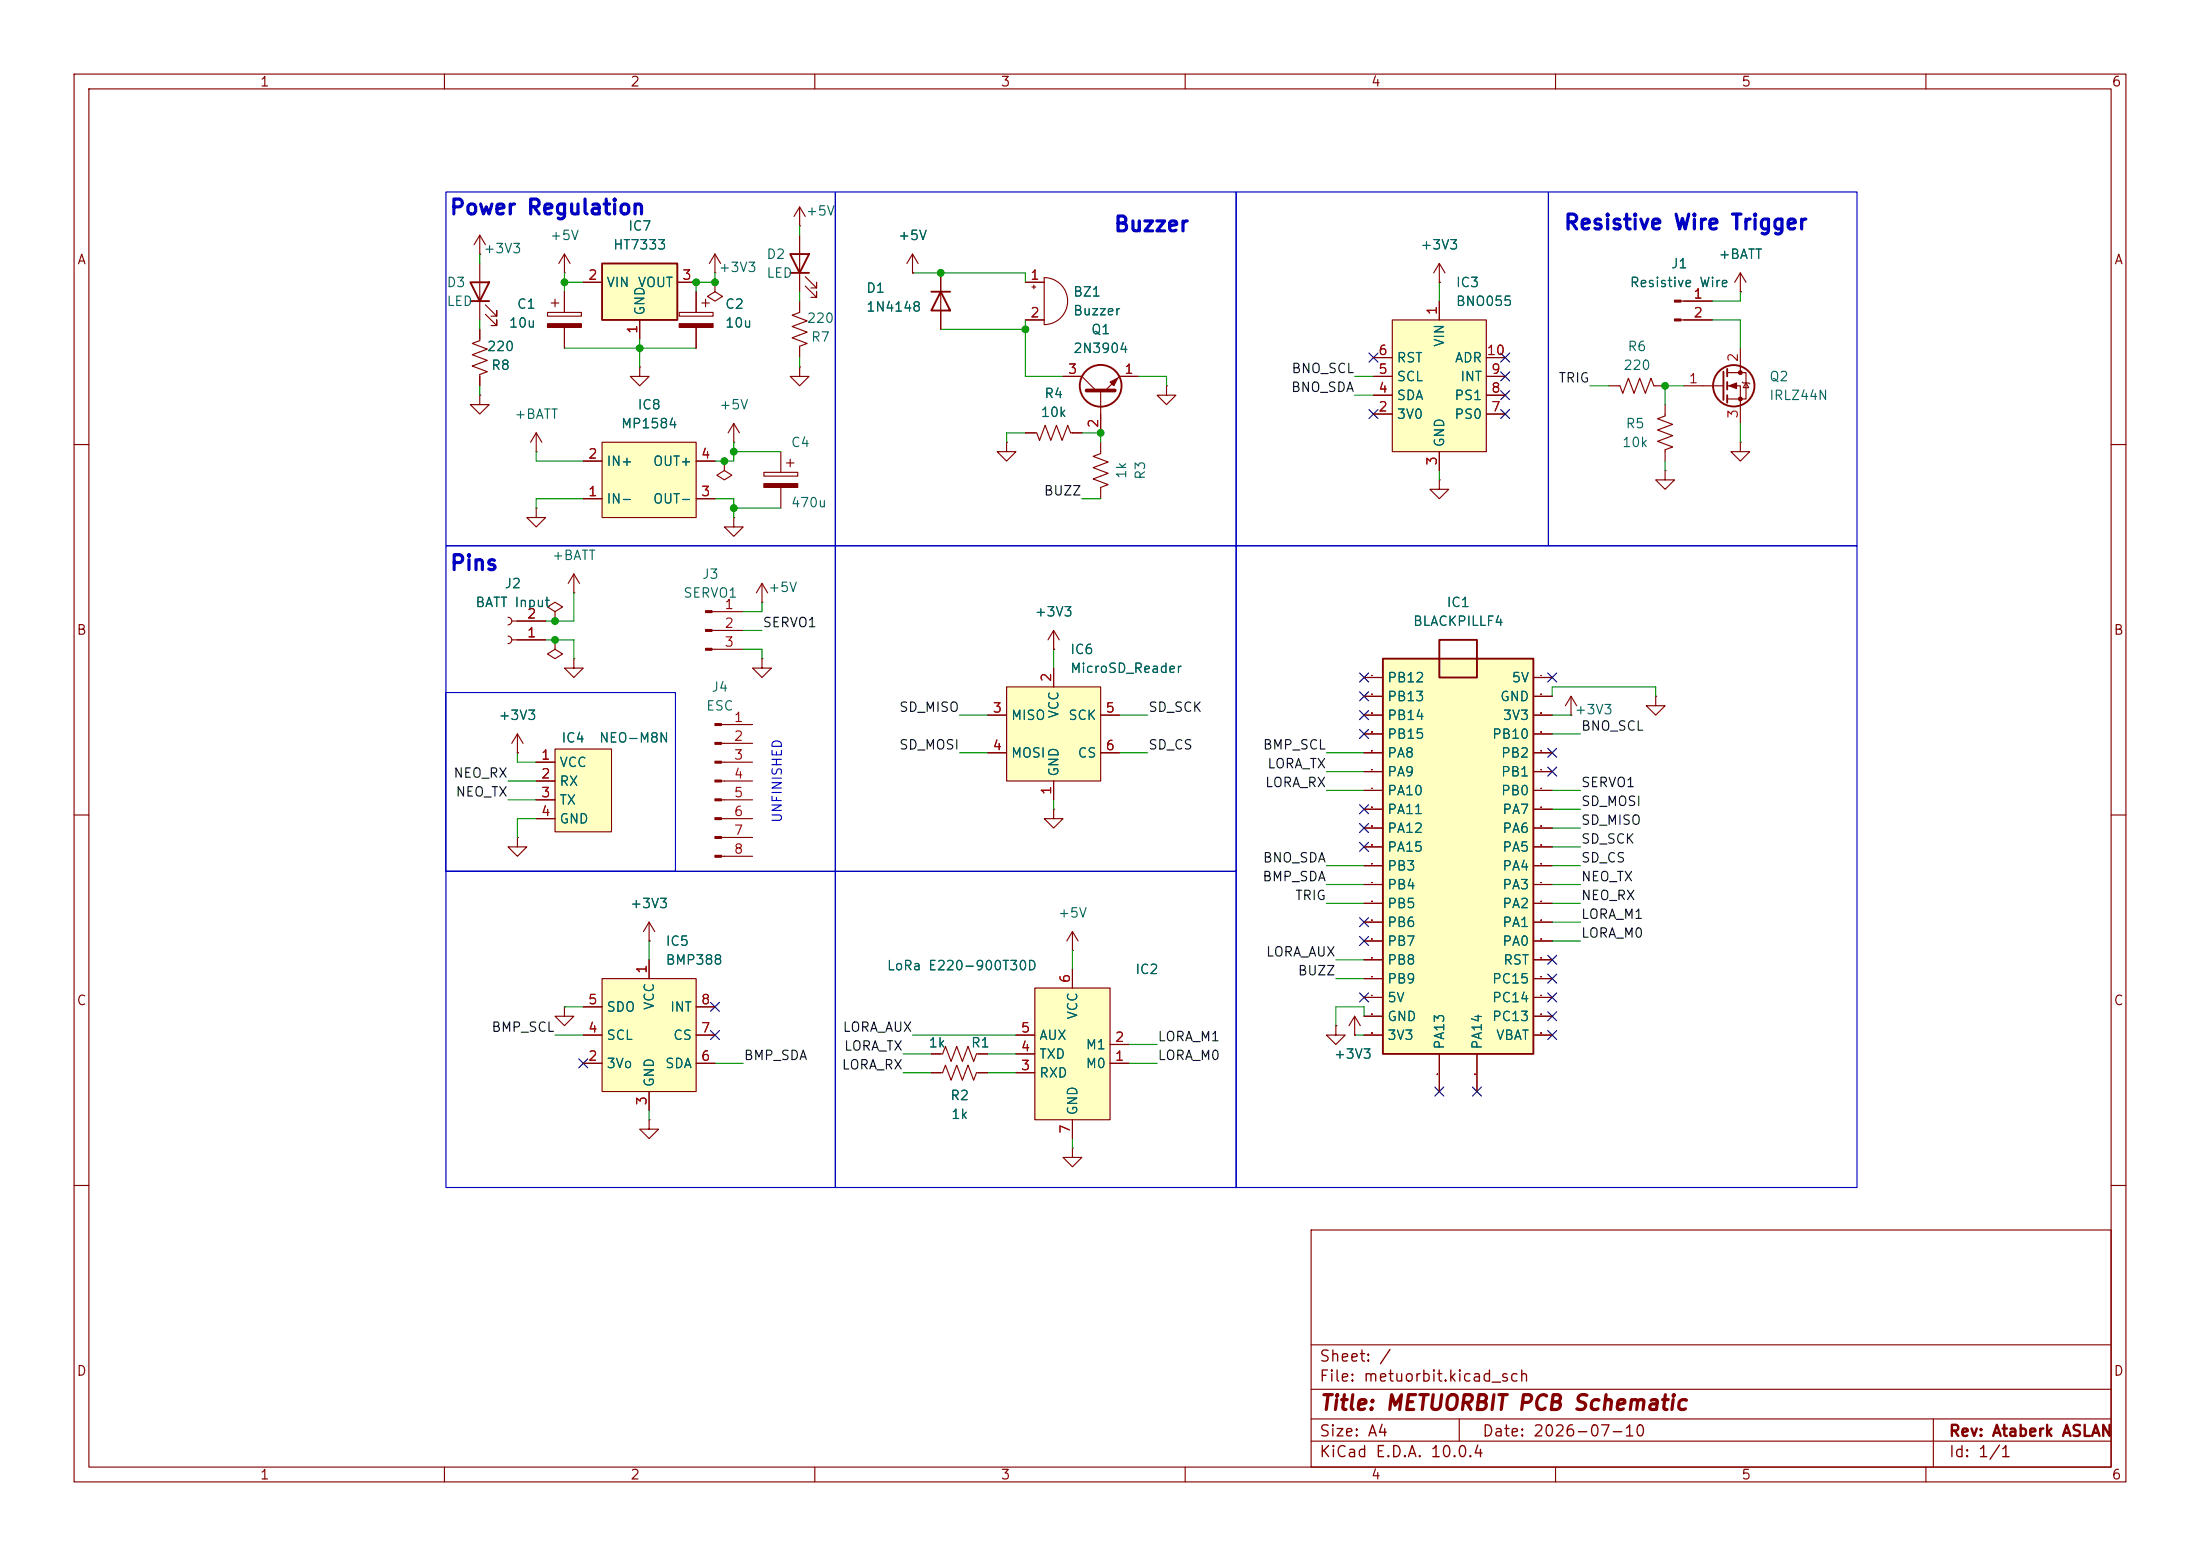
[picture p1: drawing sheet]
<svg xmlns="http://www.w3.org/2000/svg" width="297mm" height="210mm" viewBox="0 0 297 210" stroke-linecap="round" stroke-linejoin="round" font-family="sans-serif">
<g fill="none" stroke="#840000" stroke-width=".15">
<path d="M10 10h277v190h-277zM12 12h273v186h-273zM60 10v2M110 10v2M160 10v2M210 10v2M260 10v2M96.5 36.8h.1M96.5 34.3l-.7 1.3M96.5 34.3l.8 1.3M96.5 34.3v2.5M86.4 49.5v1.3h1.2l-1.2 1.3-1.3-1.3h1.3"/>
<path d="M86.4 49.5h.1M143.5 50.8h2.5l2 1.9M148.6 52.7v5.7M153.7 50.8h-2.6l-1.9 1.9M234.9 59.7v1.3h1.3l-1.3 1.2-1.2-1.2h1.2M234.9 59.7h.1M10 60h2M77.5 77.5l-.8 1.2M77.5 77.5l.7 1.2M77.5 77.5v2.5M285 60h2M68.6 85.9a.51 .51 0 0 1 .5 .5 .51 .51 0 0 1-.5 .5"/>
<path d="M68.6 83.3a.51 .51 0 0 1 .5 .5 .51 .51 0 0 1-.5 .5M69.1 86.4h4.6M69.1 83.8h4.6M74.9 82.6l1-.7-1-.6-1 .6 1 .7v1.2M74.9 83.8h.1M77.5 80h.1M212.1 96.5h.1M212.1 94l-.8 1.3M212.1 94l.8 1.3M212.1 94v2.5M10 110h2M285 110h2"/>
<path d="M10 160h2M177 166h108v32h-108zM285 160h2M60 198v2M110 198v2M160 198v2M177 194.5h108M177 191.5h108M177 187.5h108M177 181.5h108M197 191.5v3M210 198v2"/>
<path d="M260 198v2M261 191.5v6.5"/>
</g>
<path d="M146.7 52.7h3.8" fill="none" stroke="#840000" stroke-width=".51"/>
<circle cx="148.6" cy="52.1" r="2.82" fill="none" stroke="#840000" stroke-width=".25"/>
<path d="M149.9 51.6l1-.5-.5 1z" fill="#840000" stroke="#840000" stroke-width=".15"/>
<path d="M186.7 88.9h20.3v53.3h-20.3z" fill="#ffffc2"/>
<path d="M186.7 88.9h20.3v53.3h-20.3zM194.3 86.4h5.1v5h-5.1z" fill="none" stroke="#840000" stroke-width=".25"/>
<g fill="none" stroke="#840000" stroke-width=".15">
<path d="M107.9 30.5h.1M107.9 27.9l-.7 1.3M107.9 27.9l.8 1.3M107.9 27.9v2.6M123.2 36.8h.1M123.2 34.3l-.8 1.3M123.2 34.3l.8 1.3M123.2 34.3v2.5M107.9 49.5v1.3h1.3l-1.3 1.3-1.2-1.3h1.2M107.9 49.5h.1M224.8 54.6v1.5l-1 .4 2 .8-2 .7 2 .8-2 .8 2 .7-1 .4v1.5M72.4 68.6v1.3h1.3l-1.3 1.2-1.3-1.2h1.3"/>
<path d="M72.4 68.6h.1M102.9 78.7l-.8 1.3M102.9 78.7l.7 1.3M102.9 78.7v2.6M74.9 86.4v1.2l-1 .7 1 .6 1-.6-1-.7M74.9 86.4h.1M77.5 88.9v1.3h1.2l-1.2 1.2-1.3-1.2h1.3M77.5 88.9h.1M102.9 81.3h.1M184.1 96.5h2.6M184.1 91.4h2.6M184.1 94h2.6"/>
<path d="M184.1 99.1h2.6M207 96.5h2.5M207 91.4h2.5M207 94h2.5M207 99.1h2.5M223.5 94v1.3h1.3l-1.3 1.2-1.3-1.2h1.3M223.5 94h.1M184.1 119.4h2.6M184.1 116.8h2.6M184.1 114.3h2.6M184.1 111.8h2.6M184.1 109.2h2.6"/>
<path d="M184.1 101.6h2.6M184.1 104.1h2.6M184.1 106.7h2.6M207 119.4h2.5M207 116.8h2.5M207 114.3h2.5M207 111.8h2.5M207 109.2h2.5M207 101.6h2.5M207 104.1h2.5M207 106.7h2.5M180.3 138.4v1.3h1.3l-1.3 1.3-1.2-1.3h1.2"/>
<path d="M180.3 138.4h.1M182.9 139.7h.1M182.9 137.2l-.8 1.2M182.9 137.2l.7 1.2M182.9 137.2v2.5M184.1 139.7h2.6M184.1 134.6h2.6M184.1 137.2h2.6M184.1 127h2.6M184.1 124.5h2.6M184.1 121.9h2.6M184.1 129.5h2.6"/>
<path d="M184.1 132.1h2.6M207 139.7h2.5M207 134.6h2.5M207 137.2h2.5M207 127h2.5M207 124.5h2.5M207 121.9h2.5M207 129.5h2.5M207 132.1h2.5M194.3 142.2v5.1M199.4 142.2v5.1"/>
</g>
<path d="M81.3 59.7h12.7v10.2h-12.7z" fill="#ffffc2"/>
<g fill="none" stroke="#840000" stroke-width=".15">
<path d="M72.4 58.4l-.8 1.3M72.4 58.4l.8 1.3M72.4 58.4v2.6M81.3 59.7h12.7v10.2h-12.7zM72.4 61h.1M78.7 67.3h2.6M78.7 62.2h2.6M94 67.3h2.5M94 62.2h2.5M144.8 128.3h.1M144.8 125.7l-.8 1.3M144.8 125.7l.7 1.3"/>
<path d="M144.8 125.7v2.6M125.7 144.8h1.6l.3-1 .8 2 .8-2 .7 2 .8-2 .7 2 .4-1h1.5M144.8 154.9v1.3h1.2l-1.2 1.3-1.3-1.3h1.3M144.8 154.9h.1"/>
</g>
<path d="M139.7 133.4h10.2v17.7h-10.2z" fill="#ffffc2"/>
<path d="M194.3 38.1h.1M194.3 35.6l-.8 1.2M194.3 35.6l.8 1.2M194.3 35.6v2.5M137.2 139.7h2.5M139.7 133.4h10.2v17.7h-10.2zM144.8 130.8v2.6M137.2 144.8h2.5M137.2 142.2h2.5M144.8 151.1v2.6M149.9 143.5h2.5M149.9 141h2.5" fill="none" stroke="#840000" stroke-width=".15"/>
<path d="M188 43.2h12.7v17.8h-12.7z" fill="#ffffc2"/>
<g fill="none" stroke="#840000" stroke-width=".15">
<path d="M234.9 39.4h.1M234.9 36.8l-.7 1.3M234.9 36.8l.8 1.3M234.9 36.8v2.6M107.9 40.6v1.6l-1 .3 2.1 .8-2.1 .8 2.1 .7-2.1 .8 2.1 .8-1.1 .3v1.6M185.4 55.9h2.6M185.4 53.3h2.6M185.4 50.8h2.6M185.4 48.3h2.6M188 43.2h12.7v17.8h-12.7zM194.3 40.6v2.6M200.7 55.9h2.5"/>
<path d="M200.7 53.3h2.5M200.7 50.8h2.5M200.7 48.3h2.5M226.9 40.6h4.2M226.9 43.2h4.2M99.1 69.9v1.2h1.2l-1.2 1.3-1.3-1.3h1.3M99.1 69.9h.1M194.3 64.8v1.2h1.3l-1.3 1.3-1.3-1.3h1.3M194.3 64.8h.1M194.3 61v2.5M142.2 109.2v1.3h1.3l-1.3 1.3-1.2-1.3h1.2M142.2 109.2h.1"/>
<path d="M125.7 142.2h1.6l.3-1 .8 2.1 .8-2.1 .7 2.1 .8-2.1 .7 2.1 .4-1.1h1.5"/>
</g>
<g fill="#840000" stroke="#840000" stroke-width=".15">
<path d="M226.1 40.5h.8v.3h-.8z"/>
<path d="M226.1 43.1h.8v.2h-.8z"/>
</g>
<path d="M81.3 35.6h10.1v7.6h-10.1z" fill="#ffffc2"/>
<g fill="none" stroke="#840000" stroke-width=".25">
<path d="M63.5 38.1h2.5l-1.2 2.5zM81.3 35.6h10.1v7.6h-10.1zM63.5 40.6h2.5M232.7 50.2v3.8M233.2 49.8v1M233.2 51.6v1M233.2 53.3v1.1"/>
<circle cx="234.1" cy="52.1" r="2.79"/>
</g>
<g fill="none" stroke="#840000" stroke-width=".15">
<path d="M64.8 34.3h.1M64.8 31.8v2.5M64.8 35.6v7.6M64.8 31.8l-.8 1.2M64.8 31.8l.7 1.2M76.2 36.8h.1M76.2 34.3v2.5M76.2 39.4v2.8M76.2 34.3l-.8 1.3M76.2 34.3l.8 1.3M78.7 38.1h2.6M91.4 38.1h2.6"/>
<path d="M138.4 38.1h2.6M139.3 38.7h.5M139.6 38.5v.5M141 37.5a3.2 3.2 0 0 1 3.1 3.1 3.2 3.2 0 0 1-3.1 3.2zM64.8 44.5v1.5l-1 .4 2 .7-2 .8 2 .7-2 .8 2 .8-1 .3v1.6M64.8 53.3v1.3h1.2l-1.2 1.3-1.3-1.3h1.3M64.8 53.3h.1M65.5 42.4l1.6 1.5v-.7v.7h-.8M65.5 41.1l1.6 1.6v-.8v.8h-.8M73.9 42.2h4.6v.5h-4.6zM74.4 40.9h1M74.9 40.4v1"/>
<path d="M76.2 44.2v2.8M86.4 43.2v2.5M138.4 43.2h2.6M217.2 52.1h1.5l.4 1 .7-2 .8 2 .8-2 .7 2 .8-2 .4 1h1.5M227.3 52.1h5.4M233.2 50.3h2.5v3.5h-2.5M233.2 52.1h1.7v5.1M234.9 47v3.3M235.2 51.6l.1 .1h.8l.1 .1M235.7 51.7l.4 .6h-.8zM103.1 63.8h4.6v.5h-4.6zM105.4 61v2.8"/>
<path d="M105.4 65.8v2.8M106.2 62.5h1M106.7 62v1M76.2 135.9v1.3h1.3l-1.3 1.2-1.3-1.2h1.3M76.2 135.9h.1M87.6 127h.1M87.6 124.5l-.7 1.2M87.6 124.5l.8 1.2M87.6 124.5v2.5M87.6 151.1v1.3h1.3l-1.3 1.3-1.2-1.3h1.2M87.6 151.1h.1"/>
</g>
<g fill="#840000" stroke="#840000" stroke-width=".15">
<path d="M73.9 43.7h4.6v.5h-4.6z"/>
<path d="M103.1 65.3h4.6v.5h-4.6z"/>
<path d="M233.4 52.1l1-.4v.8z"/>
<circle cx="234.9" cy="50.3" r=".25"/>
<circle cx="234.9" cy="53.8" r=".25"/>
</g>
<path d="M81.3 132.1h12.7v15.2h-12.7z" fill="#ffffc2"/>
<g fill="none" stroke="#840000" stroke-width=".15">
<path d="M96.5 38.1v1.3l-1 .6 1 .6 1-.6-1-.6M96.5 38.1h.1M107.9 31.8v7.6M108.7 38.6l1.5 1.5v-.7v.7h-.7M108.7 37.3l1.5 1.6v-.8v.8h-.7M127 36.8v7.7M97.8 62.2v1.3l-1 .6 1 .7 1-.7-1-.6M97.8 62.2h.1M224.8 63.5v1.3h1.3l-1.3 1.2-1.3-1.2h1.3M224.8 63.5h.1M69.8 99.1l-.7 1.2M69.8 99.1l.8 1.2"/>
<path d="M69.8 99.1v2.5M69.8 101.6h.1M69.8 113v1.3h1.3l-1.3 1.3-1.2-1.3h1.2M69.8 113h.1M78.7 139.7h2.6M78.7 135.9h2.6M81.3 132.1h12.7v15.2h-12.7zM87.6 129.5v2.6M94 139.7h2.5M94 135.9h2.5M78.7 143.5h2.6M87.6 147.3v2.6"/>
<path d="M94 143.5h2.5"/>
</g>
<path d="M106.7 34.3h2.5l-1.3 2.5zM106.7 36.8h2.5M125.7 39.4h2.6M127 39.4l1.3 2.5h-2.6z" fill="none" stroke="#840000" stroke-width=".25"/>
<path d="M74.9 101.1h7.6v11.2h-7.6z" fill="#ffffc2"/>
<g fill="none" stroke="#840000" stroke-width=".15">
<path d="M94 39.4v2.8M91.7 42.2h4.6v.5h-4.6zM94 44.2v2.8M94.7 40.9h1.1M95.2 40.4v1M99.1 59.7h.1M99.1 57.2l-.8 1.2M99.1 57.2l.7 1.2M99.1 57.2v2.5M135.9 59.7v1.3h1.3l-1.3 1.2-1.3-1.2h1.3M135.9 59.7h.1M138.4 58.4h1.6l.3 1 .8-2 .8 2 .7-2 .8 2 .7-2 .4 1h1.5"/>
<path d="M148.6 59.7v1.5l-1 .4 2 .8-2 .7 2 .8-2 .7 2 .8-1 .4v1.5M157.5 52.1v1.2h1.2l-1.2 1.3-1.3-1.3h1.3M157.5 52.1h.1M96.1 82.6h4.2M96.1 85.1h4.2M96.1 87.6h4.2M97.4 97.8h4.2M102.9 88.9v1.3h1.2l-1.2 1.2-1.3-1.2h1.3M102.9 88.9h.1M142.2 87.6h.1M142.2 85.1l-.7 1.3M142.2 85.1l.8 1.3"/>
<path d="M142.2 85.1v2.5M72.4 102.9h2.5M72.4 105.4h2.5M72.4 108h2.5M72.4 110.5h2.5M74.9 101.1h7.6v11.2h-7.6zM97.4 102.9h4.2M97.4 105.4h4.2M97.4 108h4.2M97.4 110.5h4.2M97.4 100.3h4.2M97.4 113h4.2"/>
<path d="M97.4 115.6h4.2"/>
</g>
<g fill="#840000" stroke="#840000" stroke-width=".15">
<path d="M96.5 97.7h.9v.2h-.9z"/>
<path d="M96.5 100.2h.9v.3h-.9z"/>
<path d="M96.5 102.7h.9v.3h-.9z"/>
<path d="M96.5 105.3h.9v.2h-.9z"/>
<path d="M96.5 107.8h.9v.3h-.9z"/>
<path d="M96.5 110.4h.9v.2h-.9z"/>
<path d="M96.5 112.9h.9v.3h-.9z"/>
<path d="M96.5 115.4h.9v.3h-.9z"/>
<path d="M95.2 82.4h.9v.3h-.9z"/>
<path d="M95.2 85h.9v.2h-.9z"/>
<path d="M95.2 87.5h.9v.3h-.9z"/>
<path d="M91.7 43.7h4.6v.5h-4.6z"/>
</g>
<path d="M135.9 92.7h12.7v12.7h-12.7z" fill="#ffffc2"/>
<g fill="none" stroke="#840000" stroke-width=".15">
<path d="M76.2 39.4v2.8M78.7 38.1h2.6M91.4 38.1h2.6M94 39.4v2.8M96.5 38.1h.1M123.2 36.8h.1M127 36.8v2.6M138.4 38.1h2.6M194.3 38.1h.1M234.9 39.4h.1M64.8 44.5v1.2M64.8 50.8v1.3"/>
<path d="M76.2 44.2v2.8M86.4 43.2v2.5M94 44.2v2.8M127 41.9v2.6M138.4 58.4h1.3M138.4 43.2h2.6M143.5 50.8h2.5M144.8 58.4h1.2M148.6 55.9v2.5M151.1 50.8h2.6M185.4 50.8h2.6M185.4 55.9h2.6"/>
<path d="M185.4 53.3h2.6M185.4 48.3h2.6M194.3 40.6v2.6M200.7 50.8h2.5M200.7 55.9h2.5M200.7 53.3h2.5M200.7 48.3h2.5M227.3 43.2h3.8M227.3 40.6h3.8M78.7 67.3h2.6M78.7 62.2h2.6M94 67.3h2.5"/>
<path d="M94 62.2h2.5M97.8 62.2h.1M194.3 61v2.5M69.8 86.4h3.9M69.8 83.8h3.9M74.9 83.8h.1M74.9 86.4h.1M133.3 96.5h2.6M135.9 92.7h12.7v12.7h-12.7zM142.2 87.6h.1M142.2 90.2v2.5M148.6 96.5h2.5"/>
<path d="M184.1 96.5h2.6M184.1 91.4h2.6M184.1 94h2.6M184.1 99.1h2.6M207 96.5h2.5M207 91.4h2.5M207 94h2.5M207 99.1h2.5M69.8 101.6h.1M72.4 102.9h2.5M72.4 105.4h2.5M72.4 108h2.5"/>
<path d="M72.4 110.5h2.5M133.3 101.6h2.6M142.2 105.4v2.6M148.6 101.6h2.5M184.1 101.6h2.6M184.1 119.4h2.6M184.1 116.8h2.6M184.1 114.3h2.6M184.1 111.8h2.6M184.1 109.2h2.6M184.1 104.1h2.6M184.1 106.7h2.6"/>
<path d="M207 101.6h2.5M207 119.4h2.5M207 116.8h2.5M207 114.3h2.5M207 111.8h2.5M207 109.2h2.5M207 104.1h2.5M207 106.7h2.5M78.7 139.7h2.6M78.7 135.9h2.6M87.6 127h.1M87.6 129.5v2.6"/>
<path d="M94 139.7h2.5M94 135.9h2.5M137.2 139.7h2.5M144.8 130.8v2.6M180.3 138.4h.1M182.9 139.7h.1M184.1 139.7h2.6M184.1 134.6h2.6M184.1 137.2h2.6M184.1 127h2.6M184.1 124.5h2.6M184.1 121.9h2.6"/>
<path d="M184.1 129.5h2.6M184.1 132.1h2.6M207 139.7h2.5M207 134.6h2.5M207 137.2h2.5M207 127h2.5M207 124.5h2.5M207 121.9h2.5M207 129.5h2.5M207 132.1h2.5M78.7 143.5h2.6M87.6 147.3v2.6"/>
<path d="M94 143.5h2.5M125.7 144.8h1.3M125.7 142.2h1.3M132.1 144.8h1.2M132.1 142.2h1.2M137.2 144.8h2.5M137.2 142.2h2.5M144.8 151.1v2.6M149.9 143.5h2.5M149.9 141h2.5M194.3 142.2v5.1M199.4 142.2v5.1"/>
</g>
<g fill="none" stroke="#009600" stroke-width=".15">
<path d="M64.8 34.3v1.3M76.2 38.1h2.5M76.2 36.8v2.6M96.5 36.8v1.3h-2.5v1.3M107.9 30.5v1.3M107.9 39.4v1.2M123.2 36.8h15.2v1.3M194.3 38.1v2.5M234.9 39.4v1.2h-3.8M64.8 43.2v1.3M64.8 52.1v1.2M76.2 47h17.8"/>
<path d="M86.4 45.7v3.8M99.1 59.7v2.5h-2.6M107.9 48.3v1.2M127 44.5h11.4M138.4 58.4h-2.5v1.3M138.4 43.2v7.6h5.1M146 58.4h2.6v1.3M153.7 50.8h3.8v1.3M182.9 50.8h2.5M182.9 53.3h2.5M214.6 52.1h2.6M227.3 52.1h-2.5v2.5"/>
<path d="M231.1 43.2h3.8v3.8M234.9 57.2v2.5M72.4 61v1.2h6.3M78.7 67.3h-6.3v1.3M96.5 67.3h2.6v2.6M99.1 68.6h6.3M99.1 61h6.3M146 67.3h2.6M194.3 63.5v1.3M224.8 62.2v1.3M73.7 86.4h3.8v2.5M77.5 80v3.8h-3.8"/>
<path d="M100.3 87.6h2.6v1.3M100.3 85.1h2.6M102.9 81.3v1.3h-2.6M129.5 96.5h3.8M142.2 87.6v2.6M151.1 96.5h3.8M209.5 96.5h2.6M209.5 94v-1.3h14v1.3M209.5 99.1h3.9M68.6 105.4h3.8M68.6 108h3.8M69.8 101.6v1.3h2.6"/>
<path d="M72.4 110.5h-2.6v2.5M129.5 101.6h3.8M142.2 108v1.2M151.1 101.6h3.8M179.1 101.6h5M179.1 119.4h5M179.1 116.8h5M179.1 106.7h5M179.1 104.1h5M209.5 114.3h3.9M209.5 119.4h3.9M209.5 116.8h3.9"/>
<path d="M209.5 111.8h3.9M209.5 106.7h3.9M209.5 109.2h3.9M74.9 139.7h3.8M76.2 135.9h2.5M87.6 127v2.5M123.2 139.7h14M144.8 128.3v2.5M179.1 121.9h5M180.3 132.1h3.8M180.3 129.5h3.8M182.9 139.7h1.2"/>
<path d="M184.1 137.2v-1.3h-3.8v2.5M209.5 127h3.9M209.5 121.9h3.9M209.5 124.5h3.9M87.6 149.9v1.2M96.5 143.5h3.8M121.9 142.2h3.8M121.9 144.8h3.8M133.3 142.2h3.9M133.3 144.8h3.9M144.8 153.7v1.2M152.4 143.5h3.8"/>
<path d="M152.4 141h3.8"/>
</g>
<g fill="none" stroke="#000084" stroke-width=".15">
<path d="M184.8 55.3l1.2 1.2M184.8 47.7l1.2 1.2M186 55.3l-1.2 1.2M186 47.7l-1.2 1.2M202.6 50.2l1.2 1.2M202.6 55.3l1.2 1.2M202.6 52.7l1.2 1.2M202.6 47.7l1.2 1.2M203.8 50.2l-1.2 1.2M203.8 55.3l-1.2 1.2M203.8 52.7l-1.2 1.2M203.8 47.7l-1.2 1.2"/>
<path d="M183.5 98.5l1.3 1.2M183.5 93.4l1.3 1.2M183.5 90.8l1.3 1.2M183.5 95.9l1.3 1.2M184.8 98.5l-1.3 1.2M184.8 93.4l-1.3 1.2M184.8 90.8l-1.3 1.2M184.8 95.9l-1.3 1.2M208.9 90.8l1.3 1.2M210.2 90.8l-1.3 1.2M183.5 108.6l1.3 1.2M183.5 111.2l1.3 1.2"/>
<path d="M183.5 113.7l1.3 1.2M184.8 108.6l-1.3 1.2M184.8 111.2l-1.3 1.2M184.8 113.7l-1.3 1.2M208.9 103.5l1.3 1.2M208.9 101l1.3 1.2M210.2 103.5l-1.3 1.2M210.2 101l-1.3 1.2M95.9 135.3l1.2 1.2M95.9 139.1l1.2 1.2M97.1 135.3l-1.2 1.2M97.1 139.1l-1.2 1.2"/>
<path d="M183.5 123.9l1.3 1.2M183.5 134l1.3 1.2M183.5 126.4l1.3 1.2M184.8 123.9l-1.3 1.2M184.8 134l-1.3 1.2M184.8 126.4l-1.3 1.2M208.9 131.5l1.3 1.2M208.9 128.9l1.3 1.2M208.9 134l1.3 1.2M208.9 136.6l1.3 1.2M208.9 139.1l1.3 1.2M210.2 131.5l-1.3 1.2"/>
<path d="M210.2 128.9l-1.3 1.2M210.2 136.6l-1.3 1.2M210.2 134l-1.3 1.2M210.2 139.1l-1.3 1.2M78.1 142.9l1.2 1.2M79.3 142.9l-1.2 1.2M193.7 146.7l1.2 1.2M194.9 146.7l-1.2 1.2M198.8 146.7l1.2 1.2M200 146.7l-1.2 1.2"/>
</g>
<path d="M60.2 25.9h52.6v47.8h-52.6zM112.8 25.9h54.1v47.8h-54.1zM166.9 25.9h42.1v47.8h-42.1zM209 25.9h41.7v47.8h-41.7zM60.2 73.7h52.6v43.9h-52.6zM112.8 73.7h54.1v43.9h-54.1zM166.9 73.7h83.8v86.6h-83.8zM60.2 93.5h31v24.1h-31zM60.2 117.6h52.6v42.7h-52.6zM112.8 117.6h54.1v42.7h-54.1z" fill="none" stroke="#0000c2" stroke-width=".15"/>
<g fill="#009600" stroke="#009600" stroke-width=".14">
<circle cx="74.9" cy="83.8" r=".46"/>
<circle cx="74.9" cy="86.4" r=".46"/>
<circle cx="76.2" cy="38.1" r=".46"/>
<circle cx="94" cy="38.1" r=".46"/>
<circle cx="99.1" cy="68.6" r=".46"/>
<circle cx="86.4" cy="47" r=".46"/>
<circle cx="99.1" cy="61" r=".46"/>
<circle cx="97.8" cy="62.2" r=".46"/>
<circle cx="96.5" cy="38.1" r=".46"/>
<circle cx="138.4" cy="44.5" r=".46"/>
<circle cx="127" cy="36.8" r=".46"/>
<circle cx="148.6" cy="58.4" r=".46"/>
<circle cx="224.8" cy="52.1" r=".46"/>
</g>
<g font-size="2" fill="#0000c2">
<text x="60.6" y="29.5">Power Regulation</text>
<text x="150.3" y="31.8">Buzzer</text>
<text x="211" y="31.5">Resistive Wire Trigger</text>
<text x="60.6" y="77.5">Pins</text>
</g>
<text font-size="2" fill="#840000" x="178" y="190.8">Title: METUORBIT PCB Schematic</text>
<g font-size="1.5" fill="#840000">
<text x="178" y="184.2">Sheet: /</text>
<text x="178" y="186.9">File: metuorbit.kicad_sch</text>
<text x="178" y="197.1">KiCad E.D.A. 10.0.4</text>
<text x="178" y="194.3">Size: A4</text>
<text x="200" y="194.3">Date: 2026-07-10</text>
<text x="263" y="194.3">Rev: Ataberk ASLAN</text>
<text x="263" y="197.1">Id: 1/1</text>
</g>
<g font-size="1.3" fill="#840000">
<text x="35" y="12">1</text>
<text x="85" y="12">2</text>
<text x="135" y="12">3</text>
<text x="185" y="12">4</text>
<text x="235" y="12">5</text>
<text x="285" y="12">6</text>
<text x="10.3" y="36">A</text>
<text x="285.3" y="36">A</text>
<text x="10.3" y="86">B</text>
<text x="285.3" y="86">B</text>
<text x="10.3" y="136">C</text>
<text x="285.3" y="136">C</text>
<text x="10.3" y="186">D</text>
<text x="285.3" y="186">D</text>
<text x="35" y="200">1</text>
<text x="85" y="200">2</text>
<text x="135" y="200">3</text>
<text x="185" y="200">4</text>
<text x="235" y="200">5</text>
<text x="285" y="200">6</text>
</g>
<g font-size="1.3" fill="#006464">
<text x="108.7" y="29.4">+5V</text>
<text x="65.2" y="34.5">+3V3</text>
<text x="74.2" y="32.7">+5V</text>
<text x="82.7" y="34">HT7333</text>
<text x="84.7" y="31.5">IC7</text>
<text x="103.4" y="35.3">D2</text>
<text x="121.2" y="32.7">+5V</text>
<text x="191.7" y="34">+3V3</text>
<text x="231.9" y="35.3">+BATT</text>
<text x="60.2" y="39.1">D3</text>
<text x="60.2" y="41.6">LED</text>
<text x="69.7" y="42">C1</text>
<text x="81.8" y="39.1">VIN</text>
<text x="86" y="39.1">VOUT</text>
<text x="96.9" y="37">+3V3</text>
<text x="97.8" y="42">C2</text>
<text x="103.4" y="37.8">LED</text>
<text x="116.8" y="39.8">D1</text>
<text x="144.8" y="40.3">BZ1</text>
<text x="196.5" y="39.1">IC3</text>
<text x="196.5" y="41.6">BNO055</text>
<text x="219.9" y="39.1">Resistive Wire</text>
<text x="225.5" y="36.5">J1</text>
<text x="65.6" y="47.7">220</text>
<text x="68.6" y="44.5">10u</text>
<text x="87.3" y="42.7" transform="rotate(-90 87.3 42.7)">GND</text>
<text x="97.8" y="44.5">10u</text>
<text x="108.8" y="43.9">220</text>
<text x="109.4" y="46.4">R7</text>
<text x="116.8" y="42.4">1N4148</text>
<text x="144.8" y="42.9">Buzzer</text>
<text x="144.8" y="48">2N3904</text>
<text x="147.2" y="45.4">Q1</text>
<text x="195.3" y="46.9" transform="rotate(-90 195.3 46.9)">VIN</text>
<text x="219.6" y="47.7">R6</text>
<text x="66.2" y="50.2">R8</text>
<text x="188.5" y="51.8">SCL</text>
<text x="188.5" y="49.2">RST</text>
<text x="196.3" y="49.2">ADR</text>
<text x="197" y="51.8">INT</text>
<text x="219.1" y="50.2">220</text>
<text x="238.8" y="51.8">Q2</text>
<text x="69.4" y="56.9">+BATT</text>
<text x="83.7" y="58.1">MP1584</text>
<text x="86" y="55.6">IC8</text>
<text x="97" y="55.6">+5V</text>
<text x="140.4" y="56.6">10k</text>
<text x="140.9" y="54.1">R4</text>
<text x="188.5" y="56.9">3V0</text>
<text x="188.5" y="54.3">SDA</text>
<text x="196.3" y="56.9">PS0</text>
<text x="196.3" y="54.3">PS1</text>
<text x="219.4" y="58.1">R5</text>
<text x="238.8" y="54.3">IRLZ44N</text>
<text x="81.8" y="63.2">IN+</text>
<text x="88.1" y="63.2">OUT+</text>
<text x="106.7" y="60.7">C4</text>
<text x="152.4" y="64.7" transform="rotate(-90 152.4 64.7)">1k</text>
<text x="154.9" y="64.8" transform="rotate(-90 154.9 64.8)">R3</text>
<text x="195.3" y="60.5" transform="rotate(-90 195.3 60.5)">GND</text>
<text x="218.9" y="60.7">10k</text>
<text x="81.8" y="68.3">IN-</text>
<text x="88.1" y="68.3">OUT-</text>
<text x="106.7" y="68.8">470u</text>
<text x="74.4" y="75.9">+BATT</text>
<text x="64.1" y="82.3">BATT Input</text>
<text x="68" y="79.7">J2</text>
<text x="92.2" y="81">SERVO1</text>
<text x="94.7" y="78.4">J3</text>
<text x="103.6" y="80.2">+5V</text>
<text x="139.6" y="83.5">+3V3</text>
<text x="195.2" y="82.3">IC1</text>
<text x="144.4" y="88.6">IC6</text>
<text x="190.7" y="84.8">BLACKPILLF4</text>
<text x="96" y="93.7">J4</text>
<text x="144.4" y="91.1">MicroSD_Reader</text>
<text x="187.2" y="92.4">PB12</text>
<text x="187.2" y="95">PB13</text>
<text x="202.4" y="95">GND</text>
<text x="204" y="92.4">5V</text>
<text x="67.2" y="97.5">+3V3</text>
<text x="75.7" y="100.5">IC4</text>
<text x="80.8" y="100.5">NEO-M8N</text>
<text x="95.2" y="96.2">ESC</text>
<text x="136.4" y="97.5">MISO</text>
<text x="143.2" y="97" transform="rotate(-90 143.2 97)">VCC</text>
<text x="144.1" y="97.5">SCK</text>
<text x="187.2" y="97.5">PB14</text>
<text x="187.2" y="100">PB15</text>
<text x="201.3" y="100">PB10</text>
<text x="202.8" y="97.5">3V3</text>
<text x="212.5" y="96.7">+3V3</text>
<text x="75.4" y="103.8">VCC</text>
<text x="75.4" y="106.4">RX</text>
<text x="136.4" y="102.6">MOSI</text>
<text x="143.2" y="104.9" transform="rotate(-90 143.2 104.9)">GND</text>
<text x="145.4" y="102.6">CS</text>
<text x="187.2" y="102.6">PA8</text>
<text x="187.2" y="105.1">PA9</text>
<text x="187.2" y="107.7">PA10</text>
<text x="202.5" y="107.7">PB0</text>
<text x="202.5" y="105.1">PB1</text>
<text x="202.5" y="102.6">PB2</text>
<text x="75.4" y="108.9">TX</text>
<text x="75.4" y="111.5">GND</text>
<text x="187.2" y="110.2">PA11</text>
<text x="187.2" y="112.7">PA12</text>
<text x="202.7" y="112.7">PA6</text>
<text x="202.7" y="110.2">PA7</text>
<text x="187.2" y="115.3">PA15</text>
<text x="187.2" y="117.8">PB3</text>
<text x="202.7" y="117.8">PA4</text>
<text x="202.7" y="115.3">PA5</text>
<text x="85" y="122.9">+3V3</text>
<text x="142.7" y="124.2">+5V</text>
<text x="187.2" y="120.4">PB4</text>
<text x="187.2" y="122.9">PB5</text>
<text x="187.2" y="125.4">PB6</text>
<text x="202.7" y="125.4">PA1</text>
<text x="202.7" y="122.9">PA2</text>
<text x="202.7" y="120.4">PA3</text>
<text x="89.8" y="128">IC5</text>
<text x="89.8" y="130.5">BMP388</text>
<text x="119.6" y="131.3">LoRa E220-900T30D</text>
<text x="153.2" y="131.8">IC2</text>
<text x="187.2" y="128">PB7</text>
<text x="187.2" y="130.5">PB8</text>
<text x="202.7" y="128">PA0</text>
<text x="202.9" y="130.5">RST</text>
<text x="81.8" y="136.9">SDO</text>
<text x="88.6" y="136.4" transform="rotate(-90 88.6 136.4)">VCC</text>
<text x="90.4" y="136.9">INT</text>
<text x="145.8" y="137.7" transform="rotate(-90 145.8 137.7)">VCC</text>
<text x="187.2" y="135.6">5V</text>
<text x="187.2" y="133.1">PB9</text>
<text x="201.3" y="135.6">PC14</text>
<text x="201.3" y="133.1">PC15</text>
<text x="81.8" y="140.7">SCL</text>
<text x="90.8" y="140.7">CS</text>
<text x="125.3" y="141.7">1k</text>
<text x="131" y="141.7">R1</text>
<text x="140.2" y="143.2">TXD</text>
<text x="140.2" y="140.7">AUX</text>
<text x="146.5" y="141.9">M1</text>
<text x="180" y="143.2">+3V3</text>
<text x="187.2" y="140.7">3V3</text>
<text x="187.2" y="138.1">GND</text>
<text x="195.3" y="141.7" transform="rotate(-90 195.3 141.7)">PA13</text>
<text x="200.4" y="141.7" transform="rotate(-90 200.4 141.7)">PA14</text>
<text x="201.3" y="138.1">PC13</text>
<text x="201.9" y="140.7">VBAT</text>
<text x="81.8" y="144.5">3Vo</text>
<text x="88.6" y="146.8" transform="rotate(-90 88.6 146.8)">GND</text>
<text x="89.7" y="144.5">SDA</text>
<text x="128.2" y="148.8">R2</text>
<text x="140.2" y="145.8">RXD</text>
<text x="146.5" y="144.5">M0</text>
<text x="128.3" y="151.3">1k</text>
<text x="145.8" y="150.6" transform="rotate(-90 145.8 150.6)">GND</text>
</g>
<g font-size="1.3" fill="#a90000">
<text x="79.3" y="38.1">2</text>
<text x="92" y="38.1">3</text>
<text x="139" y="38.1">1</text>
<text x="228.5" y="40.6">1</text>
<text x="86.3" y="45.2" transform="rotate(-90 86.3 45.2)">1</text>
<text x="139" y="43.2">2</text>
<text x="194.3" y="42.6" transform="rotate(-90 194.3 42.6)">1</text>
<text x="228.5" y="43.2">2</text>
<text x="144.1" y="50.8">3</text>
<text x="151.7" y="50.8">1</text>
<text x="186" y="53.3">4</text>
<text x="186" y="50.8">5</text>
<text x="186" y="48.2">6</text>
<text x="200.6" y="48.2">10</text>
<text x="201.2" y="53.3">8</text>
<text x="201.2" y="50.8">9</text>
<text x="227.9" y="52">1</text>
<text x="234.9" y="49" transform="rotate(-90 234.9 49)">2</text>
<text x="148.6" y="57.9" transform="rotate(-90 148.6 57.9)">2</text>
<text x="186" y="55.9">2</text>
<text x="201.2" y="55.9">7</text>
<text x="234.9" y="56.6" transform="rotate(-90 234.9 56.6)">3</text>
<text x="79.3" y="62.2">2</text>
<text x="94.5" y="62.2">4</text>
<text x="194.3" y="62.9" transform="rotate(-90 194.3 62.9)">3</text>
<text x="79.3" y="67.3">1</text>
<text x="94.5" y="67.3">3</text>
<text x="71" y="83.8">2</text>
<text x="97.7" y="82.5">1</text>
<text x="71" y="86.3">1</text>
<text x="97.7" y="85.1">2</text>
<text x="97.7" y="87.6">3</text>
<text x="142.2" y="92.1" transform="rotate(-90 142.2 92.1)">2</text>
<text x="99" y="97.8">1</text>
<text x="99" y="100.3">2</text>
<text x="133.9" y="96.5">3</text>
<text x="133.9" y="101.6">4</text>
<text x="149.2" y="96.5">5</text>
<text x="149.2" y="101.6">6</text>
<text x="73" y="102.8">1</text>
<text x="73" y="105.4">2</text>
<text x="73" y="107.9">3</text>
<text x="99" y="102.8">3</text>
<text x="99" y="105.4">4</text>
<text x="99" y="107.9">5</text>
<text x="142.2" y="107.4" transform="rotate(-90 142.2 107.4)">1</text>
<text x="73" y="110.5">4</text>
<text x="99" y="110.5">6</text>
<text x="99" y="113">7</text>
<text x="99" y="115.5">8</text>
<text x="87.6" y="131.5" transform="rotate(-90 87.6 131.5)">1</text>
<text x="79.3" y="135.9">5</text>
<text x="94.5" y="135.9">8</text>
<text x="144.8" y="132.8" transform="rotate(-90 144.8 132.8)">6</text>
<text x="79.3" y="143.5">2</text>
<text x="79.3" y="139.7">4</text>
<text x="94.5" y="143.5">6</text>
<text x="94.5" y="139.7">7</text>
<text x="137.7" y="142.2">4</text>
<text x="137.7" y="139.7">5</text>
<text x="150.4" y="143.5">1</text>
<text x="150.4" y="140.9">2</text>
<text x="87.6" y="149.3" transform="rotate(-90 87.6 149.3)">3</text>
<text x="137.7" y="144.8">3</text>
<text x="144.8" y="153.1" transform="rotate(-90 144.8 153.1)">7</text>
</g>
<g font-size="1.3" fill="#0f0f0f">
<text x="174.2" y="53.2">BNO_SDA</text>
<text x="174.3" y="50.7">BNO_SCL</text>
<text x="210.3" y="51.9">TRIG</text>
<text x="140.8" y="67.2">BUZZ</text>
<text x="102.9" y="85">SERVO1</text>
<text x="121.3" y="96.4">SD_MISO</text>
<text x="121.3" y="101.5">SD_MOSI</text>
<text x="154.9" y="96.4">SD_SCK</text>
<text x="154.9" y="101.5">SD_CS</text>
<text x="170.4" y="101.5">BMP_SCL</text>
<text x="213.4" y="98.9">BNO_SCL</text>
<text x="61.1" y="105.3">NEO_RX</text>
<text x="61.4" y="107.8">NEO_TX</text>
<text x="170.7" y="106.6">LORA_RX</text>
<text x="171" y="104">LORA_TX</text>
<text x="213.4" y="106.6">SERVO1</text>
<text x="213.4" y="109.1">SD_MOSI</text>
<text x="213.4" y="111.6">SD_MISO</text>
<text x="170.3" y="119.3">BMP_SDA</text>
<text x="170.4" y="116.7">BNO_SDA</text>
<text x="213.4" y="119.3">NEO_TX</text>
<text x="213.4" y="114.2">SD_SCK</text>
<text x="213.4" y="116.7">SD_CS</text>
<text x="174.8" y="121.8">TRIG</text>
<text x="213.4" y="124.3">LORA_M1</text>
<text x="213.4" y="121.8">NEO_RX</text>
<text x="170.8" y="129.4">LORA_AUX</text>
<text x="175.1" y="132">BUZZ</text>
<text x="213.4" y="126.9">LORA_M0</text>
<text x="66.3" y="139.6">BMP_SCL</text>
<text x="100.3" y="143.4">BMP_SDA</text>
<text x="113.7" y="139.6">LORA_AUX</text>
<text x="113.9" y="142.1">LORA_TX</text>
<text x="156.2" y="143.4">LORA_M0</text>
<text x="156.2" y="140.8">LORA_M1</text>
<text x="113.6" y="144.7">LORA_RX</text>
</g>
<text font-size="1.3" fill="#0000c2" x="105.9" y="111.1" transform="rotate(-90 105.9 111.1)">UNFINISHED</text>
</svg>
